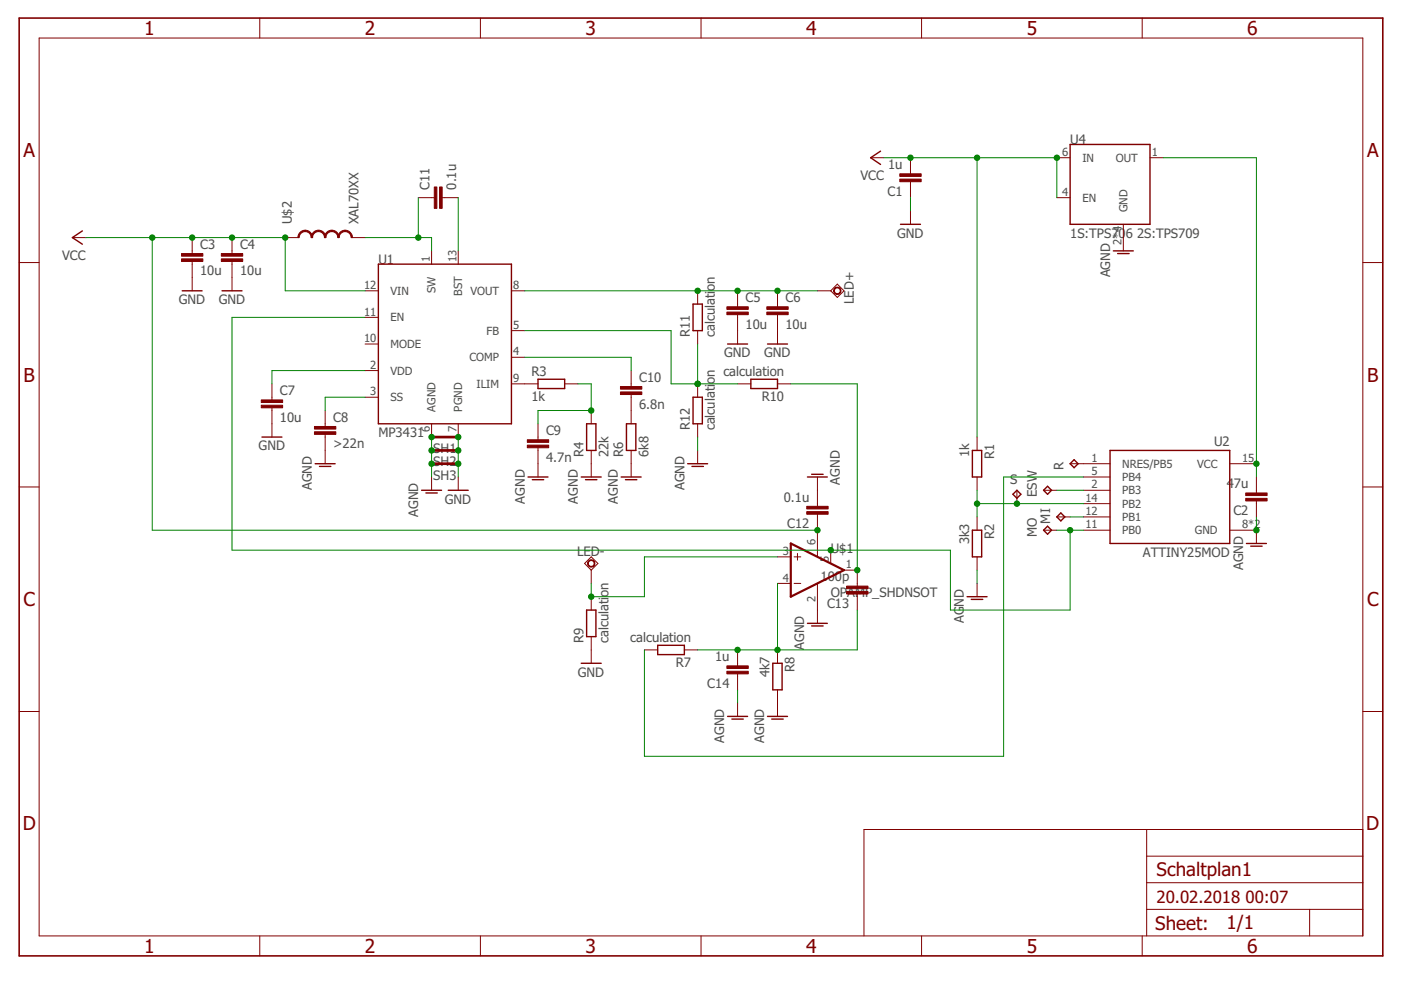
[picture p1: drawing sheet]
<svg xmlns="http://www.w3.org/2000/svg" width="297mm" height="210mm" viewBox="0 0 297 210" stroke-linecap="round" stroke-linejoin="round" font-family="sans-serif">
<g fill="none" stroke="#800000" stroke-width=".3">
<path d="M186.7 32l-2.1 1.4 2.1 1.5M226.9 30.6h16.9v17h-16.9zM17.5 49l-2.2 1.4 2.2 1.4M80.2 56h28.2v33.9h-28.2zM190.9 47.6h4.3M236.1 53.2h4.2M237 53.8h2.4M38.6 61.7h4.2M47.1 61.7h4.2M146.9 64.5h2v5.6h-2zM154.3 72.9h4.2M162.7 72.9h4.3"/>
<path d="M55.5 92.7h4.3M66.8 98.3h4.3M67.7 98.9h2.4M114.1 80.4h5.6v2h-5.6zM124.4 89.9h1.9v5.6h-1.9zM132.8 89.9h2v5.6h-2zM145.8 98.3h4.2M146.7 98.9h2.4M146.9 84.2h2v5.7h-2zM159.2 80.4h5.6v2h-5.6zM206.2 95.5h1.9v5.6h-1.9zM227.7 97.5l.9 .8-.9 .9-.8-.9z"/>
<path d="M235.4 95.5h25.3v19.7h-25.3zM89.4 103.9h4.2M90.3 104.5h2.4M95 103.9h4.3M112 101.1h4.2M112.9 101.7h2.4M123.2 101.1h4.3M124.1 101.7h2.5M131.7 101.1h4.2M132.6 101.7h2.4M171.2 101.1h4.2M172.1 100.6h2.4"/>
<path d="M206.2 112.4h1.9v5.7h-1.9zM214.8 104.8l.8-.9 .9 .9-.9 .8zM221.3 112.4l.8-.8 .8 .8-.8 .9zM221.3 103.9l.8-.8 .8 .8-.8 .9zM224.1 109.6l.8-.8 .9 .8-.9 .8zM264.3 115.2h4.2M265.2 115.8h2.4M124.4 129.3h1.9v5.7h-1.9zM139.4 136.8h5.7v2h-5.7zM171.2 132.2h4.2M172.1 132.7h2.4M205 126.5h4.3"/>
<path d="M205.9 127.1h2.5M123.2 140.6h4.3M154.3 151.9h4.2M155.2 152.5h2.4M162.7 151.9h4.3M163.6 152.5h2.5M163.9 140.6h1.9v5.7h-1.9z"/>
</g>
<g fill="none" stroke="#800000" stroke-width=".21">
<path d="M8.3 8.1h280.6v190.3h-280.6zM55.1 3.8v4.3M101.9 3.8v4.3M148.6 3.8v4.3M195.4 3.8v4.3M242.2 3.8v4.3M184.6 33.4h2.8M193 33.4v3.4M193 38.5v3.4M224.1 33.4h2.8M243.8 33.4h2.8M4.1 55.7h4.2"/>
<path d="M15.3 50.4h2.9M40.7 50.4v3.4M40.7 55.5v6.2M49.2 50.4v3.4M49.2 55.5v6.2M60.5 50.4h2.8M74.6 50.4h2.8M88.7 41.9h3.4M91.5 53.2v2.8M93.8 41.9h3.4M97.2 53.2v2.8M193 44.7v2.9"/>
<path d="M224.1 41.9h2.8M238.2 47.6v5.6M288.9 55.7h4.3M77.4 67.3h2.8M77.4 72.9h2.8M77.4 78.6h2.8M77.4 61.7h2.8M108.4 75.8h2.9M108.4 70.1h2.9M108.4 61.7h2.9M133.8 78.6v3.4M147.9 61.7v2.8"/>
<path d="M147.9 70.1v2.8M156.4 61.7v3.3M156.4 66.7v6.2M164.8 61.7v3.3M164.8 66.7v6.2M173.3 61.7h2.8M177.5 60.2l1.4 1.5-1.4 1.4-1.4-1.4zM57.7 81.4v3.4M57.7 86.5v6.2M68.9 87v3.4M68.9 92.1v6.2M77.4 84.2h2.8"/>
<path d="M91.5 89.9v2.8M97.2 89.9v2.8M108.4 81.4h5.7M114.1 89.9v3.3M114.1 94.9v6.2M119.7 81.4h2.8M125.3 87v2.9M125.3 95.5v5.6M133.8 83.7v6.2M133.8 95.5v5.6M147.9 81.4v2.8M147.9 89.9v2.8"/>
<path d="M147.9 95.5v2.8M156.4 81.4h2.8M164.8 81.4h2.9M207.2 92.7v2.8M226.9 98.3h8.5M260.7 98.3h5.7M4.1 103.3h4.2M91.5 101.1v2.8M97.2 101.1v2.8M124 119.5l1.3-1.4 1.5 1.4-1.5 1.4zM164.8 118.1h2.9M168.4 118.1h1.4"/>
<path d="M169.1 117.3v1.5M173.3 101.1v6.2M173.3 109v9.1M176.1 116.6v2.9M207.2 101.1v2.8M207.2 109.6v2.8M207.2 118.1v2.8M215.6 103.9v2.9M221.3 112.4h2.8M221.3 103.9h2.8M224.1 109.6h2.8M229.7 112.4h5.7"/>
<path d="M229.7 109.6h5.7M229.7 106.8h5.7M229.7 103.9h5.7M229.7 101.1h5.7M260.7 112.4h5.7v2.8M266.4 101.1v3.4M266.4 106.2v3.4M288.9 103.3h4.3M125.3 120.9v2.8M125.3 126.5v2.8M125.3 135v5.6M136.6 137.8h2.8"/>
<path d="M145.1 137.8h2.8M156.4 137.8v3.4M164.8 137.8v2.8M164.8 123.7h2.9M168.4 123.7h1.4M173.3 123.7v8.5M178.9 120.9h2.9v3.4M181.8 126v3.3M207.2 123.7v2.8M4.1 150.9h4.2M156.4 142.9v3.4M156.4 149.1v2.8"/>
<path d="M164.8 146.3v5.6M288.9 150.9h4.3M243.1 175.9v22.5M288.9 175.9h-105.7v22.5M55.1 198.4v4.3M101.9 198.4v4.3M148.6 198.4v4.3M195.4 198.4v4.3M242.2 198.4v4.3M243.1 192.8h45.8M243.1 187.2h45.8M243.1 181.5h45.8"/>
<path d="M277.7 192.8v5.6"/>
</g>
<g fill="#800000" stroke="#800000" stroke-width=".21">
<path d="M38.5 54.9h4.5v.5h-4.5z"/>
<path d="M38.5 53.8h4.5v.5h-4.5z"/>
<path d="M46.9 54.9h4.6v.5h-4.6z"/>
<path d="M46.9 53.8h4.6v.5h-4.6z"/>
<path d="M154.1 66.2h4.5v.5h-4.5z"/>
<path d="M154.1 65h4.5v.6h-4.5z"/>
<path d="M162.6 66.2h4.5v.5h-4.5z"/>
<path d="M162.6 65h4.5v.6h-4.5z"/>
<path d="M55.4 85.9h4.5v.6h-4.5z"/>
<path d="M55.4 84.8h4.5v.5h-4.5z"/>
<path d="M66.7 91.5h4.5v.6h-4.5z"/>
<path d="M66.7 90.4h4.5v.6h-4.5z"/>
<path d="M111.8 94.4h4.5v.5h-4.5z"/>
<path d="M111.8 93.2h4.5v.6h-4.5z"/>
<path d="M131.6 83.1h4.5v.6h-4.5z"/>
<path d="M131.6 82h4.5v.5h-4.5z"/>
<path d="M93.2 39.6h.5v4.6h-.5z"/>
<path d="M92.1 39.6h.5v4.6h-.5z"/>
<path d="M171 107.4h4.6v.5h-4.6z"/>
<path d="M171 108.5h4.6v.5h-4.6z"/>
<path d="M179.5 124.3h4.5v.5h-4.5z"/>
<path d="M179.5 125.4h4.5v.5h-4.5z"/>
<path d="M154.1 141.2h4.5v.5h-4.5z"/>
<path d="M154.1 142.3h4.5v.6h-4.5z"/>
<path d="M190.8 36.9h4.5v.5h-4.5z"/>
<path d="M190.8 38h4.5v.5h-4.5z"/>
<path d="M264.1 104.5h4.5v.6h-4.5z"/>
<path d="M264.1 105.7h4.5v.5h-4.5z"/>
</g>
<g fill="#800000" stroke="#800000" stroke-width=".21">
<path d="M63.6 49.3l.6-.4 .5-.1v.3l-.8 .3-.3 .4-.2 .6h-.2v-.6z" fill-rule="evenodd"/>
<path d="M64.7 48.8a1.59 1.59 0 0 1 1.6 1.6h-.3l-.3-.8-.4-.4-.6-.1z" fill-rule="evenodd"/>
<path d="M66.4 49.3l.6-.4 .5-.1v.3l-.5 .1-.5 .4-.2 .8h-.3l.1-.6z" fill-rule="evenodd"/>
<path d="M67.5 48.8a1.55 1.55 0 0 1 1.6 1.6h-.3l-.3-.8-.4-.4-.6-.1z" fill-rule="evenodd"/>
<path d="M69.3 49.3l.5-.4 .6-.1v.3l-.6 .1-.4 .4-.3 .8h-.3l.1-.6z" fill-rule="evenodd"/>
<path d="M70.4 48.8a1.55 1.55 0 0 1 1.5 1.6h-.3l-.1-.6-.4-.4-.7-.3z" fill-rule="evenodd"/>
<path d="M72.1 49.3l.6-.4 .5-.1v.3l-.8 .3-.4 .4-.1 .6h-.3l.1-.6z" fill-rule="evenodd"/>
<path d="M73.2 48.8a1.55 1.55 0 0 1 1.5 1.6h-.3l-.1-.6-.3-.4-.8-.3z" fill-rule="evenodd"/>
<path d="M176.9 61.2a.79 .79 0 0 1 1.3 0 .79 .79 0 0 1-.4 1.2 .79 .79 0 0 1-1.1-.7h.2a.62 .62 0 0 1 .8-.7 .62 .62 0 0 1 .3 1.1 .62 .62 0 0 1-1-.3l-.1-.1h-.2z" fill-rule="evenodd"/>
<path d="M124.7 119a.79 .79 0 0 1 1.3 0 .79 .79 0 0 1-.4 1.2 .79 .79 0 0 1-1-.7h.1a.62 .62 0 0 1 .9-.5 .62 .62 0 0 1 .1 1 .62 .62 0 0 1-.9-.3l-.1-.2h-.1z" fill-rule="evenodd"/>
</g>
<path d="M91.5 92.7h5.7M91.5 95.5h5.7M91.5 98.3h5.7" fill="none" stroke="#800000" stroke-width=".57"/>
<path d="M4.1 3.8h289.1v198.9h-289.1z" fill="none" stroke="#800000" stroke-width=".34"/>
<path d="M167.7 115.2l11.2 5.7-11.2 5.6z" fill="none" stroke="#800000" stroke-width=".47"/>
<g fill="none" stroke="#008000" stroke-width=".21">
<path d="M187.4 33.4h36.7v8.5M207.2 33.4v59.3M246.6 33.4h19.8v67.7M18.2 50.4h42.3v11.3h16.9M32.3 50.4v62h141M77.4 50.4h14.1v2.8M88.7 41.9v8.5M97.2 41.9v11.3M193 41.9v2.8M77.4 78.6h-19.7v2.8M77.4 67.3h-28.2v49.3h152.3v12.7h25.4v-16.9M111.3 61.7h62"/>
<path d="M111.3 70.1h31v11.3h14.1M111.3 75.8h22.5v2.8M147.9 72.9v8.5M77.4 84.2h-8.5v2.8M91.5 92.7v8.4M97.2 92.7v8.4M122.5 81.4h2.8v5.6h-11.2v2.9M147.9 92.7v2.8M167.7 81.4h14.1v39.5M164.8 118.1h-28.2v8.4h-11.3v-2.8M207.2 103.9v5.7M207.2 106.8h22.5"/>
<path d="M224.1 112.4h5.6M224.1 103.9h5.6M226.9 109.6h2.8M229.7 101.1h-16.9v59.3h-76.2v-22.6M266.4 109.6v2.8M164.8 123.7v14.1M181.8 129.3v8.5h-33.9M207.2 120.9v2.8M156.4 146.3v2.8"/>
</g>
<g fill="#008000" stroke="#008000" stroke-width=".21">
<circle cx="40.7" cy="50.4" r=".57"/>
<circle cx="49.2" cy="50.4" r=".57"/>
<circle cx="60.5" cy="50.4" r=".57"/>
<circle cx="32.3" cy="50.4" r=".57"/>
<circle cx="173.3" cy="112.4" r=".57"/>
<circle cx="193" cy="33.4" r=".57"/>
<circle cx="207.2" cy="33.4" r=".57"/>
<circle cx="224.1" cy="33.4" r=".57"/>
<circle cx="88.7" cy="50.4" r=".57"/>
<circle cx="125.3" cy="87" r=".57"/>
<circle cx="156.4" cy="61.7" r=".57"/>
<circle cx="164.8" cy="61.7" r=".57"/>
<circle cx="147.9" cy="61.7" r=".57"/>
<circle cx="97.2" cy="92.7" r=".57"/>
<circle cx="97.2" cy="95.5" r=".57"/>
<circle cx="97.2" cy="98.3" r=".57"/>
<circle cx="91.5" cy="92.7" r=".57"/>
<circle cx="91.5" cy="95.5" r=".57"/>
<circle cx="91.5" cy="98.3" r=".57"/>
<circle cx="266.4" cy="112.4" r=".57"/>
<circle cx="181.8" cy="120.9" r=".57"/>
<circle cx="125.3" cy="126.5" r=".57"/>
<circle cx="147.9" cy="81.4" r=".57"/>
<circle cx="226.9" cy="112.4" r=".57"/>
<circle cx="176.1" cy="116.6" r=".57"/>
<circle cx="207.2" cy="106.8" r=".57"/>
<circle cx="215.6" cy="106.8" r=".57"/>
<circle cx="164.8" cy="137.8" r=".57"/>
<circle cx="156.4" cy="137.8" r=".57"/>
<circle cx="266.4" cy="98.3" r=".57"/>
</g>
<g font-size="4.1" fill="#800000">
<text x="30.6" y="7.4">1</text>
<text x="77.4" y="7.4">2</text>
<text x="124.1" y="7.4">3</text>
<text x="170.9" y="7.4">4</text>
<text x="217.7" y="7.4">5</text>
<text x="264.5" y="7.4">6</text>
<text x="5" y="33.3">A</text>
<text x="289.8" y="33.3">A</text>
<text x="5" y="80.9">B</text>
<text x="289.9" y="80.9">B</text>
<text x="5" y="128.5">C</text>
<text x="289.8" y="128.5">C</text>
<text x="4.8" y="176.1">D</text>
<text x="289.7" y="176.1">D</text>
<text x="30.6" y="202">1</text>
<text x="77.4" y="202">2</text>
<text x="124.1" y="202">3</text>
<text x="170.9" y="202">4</text>
<text x="217.7" y="202">5</text>
<text x="264.5" y="202">6</text>
</g>
<g font-size="4" fill="#800000">
<text x="245.2" y="185.7">Schaltplan1</text>
<text x="244.9" y="197.2">Sheet:</text>
<text x="260" y="197">1/1</text>
</g>
<g font-size="3.6" fill="#800000">
<text x="245.2" y="191.4">20.02.2018</text>
<text x="264.1" y="191.4">00:07</text>
</g>
<g font-size="2.8" fill="#505050">
<text x="188.3" y="35.8">1u</text>
<text x="226.9" y="30.6">U4</text>
<text x="91.1" y="40.2" transform="rotate(-90 91.1 40.2)">C11</text>
<text x="96.7" y="40.2" transform="rotate(-90 96.7 40.2)">0.1u</text>
<text x="182.4" y="38.2">VCC</text>
<text x="188.2" y="41.5">C1</text>
<text x="61.9" y="47.6" transform="rotate(-90 61.9 47.6)">U$2</text>
<text x="76" y="47.6" transform="rotate(-90 76 47.6)">XAL70XX</text>
<text x="42.4" y="52.8">C3</text>
<text x="50.9" y="52.8">C4</text>
<text x="190.2" y="50.4">GND</text>
<text x="226.9" y="50.4">1S:TPS70</text>
<text x="238.7" y="50.4">6</text>
<text x="241.1" y="50.4">2S:TPS709</text>
<text x="13.2" y="55.2">VCC</text>
<text x="42.4" y="58.4">10u</text>
<text x="50.9" y="58.4">10u</text>
<text x="80.2" y="56">U1</text>
<text x="235.4" y="58.8" transform="rotate(-90 235.4 58.8)">AGND</text>
<text x="37.9" y="64.5">GND</text>
<text x="46.4" y="64.5">GND</text>
<text x="158.1" y="64">C5</text>
<text x="166.5" y="64">C6</text>
<text x="181.1" y="64.5" transform="rotate(-90 181.1 64.5)">LED+</text>
<text x="146.3" y="71.5" transform="rotate(-90 146.3 71.5)">R11</text>
<text x="151.6" y="71.5" transform="rotate(-90 151.6 71.5)">calculation</text>
<text x="158.1" y="69.7">10u</text>
<text x="166.5" y="69.7">10u</text>
<text x="153.6" y="75.8">GND</text>
<text x="162" y="75.8">GND</text>
<text x="59.4" y="83.8">C7</text>
<text x="112.7" y="79.7">R3</text>
<text x="135.5" y="81">C10</text>
<text x="153.4" y="79.7">calculation</text>
<text x="59.4" y="89.4">10u</text>
<text x="70.6" y="89.4">C8</text>
<text x="112.7" y="85.1">1k</text>
<text x="135.5" y="86.6">6.8n</text>
<text x="161.5" y="85">R10</text>
<text x="54.8" y="95.5">GND</text>
<text x="70.6" y="95.1">&gt;22n</text>
<text x="80.2" y="92.7">MP3431</text>
<text x="115.8" y="92.3">C9</text>
<text x="146.3" y="91.3" transform="rotate(-90 146.3 91.3)">R12</text>
<text x="151.6" y="91.3" transform="rotate(-90 151.6 91.3)">calculation</text>
<text x="257.4" y="94.7">U2</text>
<text x="91.9" y="96.1">SH1</text>
<text x="91.9" y="98.9">SH2</text>
<text x="91.9" y="101.7">SH3</text>
<text x="115.8" y="97.9">4.7n</text>
<text x="123.7" y="96.9" transform="rotate(-90 123.7 96.9)">R4</text>
<text x="129" y="96.9" transform="rotate(-90 129 96.9)">22k</text>
<text x="132.2" y="96.9" transform="rotate(-90 132.2 96.9)">R6</text>
<text x="137.5" y="96.9" transform="rotate(-90 137.5 96.9)">6k8</text>
<text x="205.5" y="97" transform="rotate(-90 205.5 97)">1k</text>
<text x="210.8" y="97.3" transform="rotate(-90 210.8 97.3)">R1</text>
<text x="225.5" y="99.7" transform="rotate(-90 225.5 99.7)">R</text>
<text x="66.1" y="104" transform="rotate(-90 66.1 104)">AGND</text>
<text x="94.3" y="106.8">GND</text>
<text x="111.3" y="106.8" transform="rotate(-90 111.3 106.8)">AGND</text>
<text x="122.5" y="106.8" transform="rotate(-90 122.5 106.8)">AGND</text>
<text x="131" y="106.8" transform="rotate(-90 131 106.8)">AGND</text>
<text x="145.1" y="104" transform="rotate(-90 145.1 104)">AGND</text>
<text x="166.2" y="106.3">0.1u</text>
<text x="178.1" y="102.7" transform="rotate(-90 178.1 102.7)">AGND</text>
<text x="214.2" y="102.5">S</text>
<text x="219.8" y="105.4" transform="rotate(-90 219.8 105.4)">ESW</text>
<text x="260.1" y="103.5">47u</text>
<text x="88.7" y="109.6" transform="rotate(-90 88.7 109.6)">AGND</text>
<text x="166.9" y="112">C12</text>
<text x="219.8" y="113.8" transform="rotate(-90 219.8 113.8)">MO</text>
<text x="222.7" y="111" transform="rotate(-90 222.7 111)">MI</text>
<text x="261.5" y="109.2">C2</text>
<text x="122.4" y="117.9">LED-</text>
<text x="176.1" y="117.4">U$1</text>
<text x="205.5" y="115.4" transform="rotate(-90 205.5 115.4)">3k3</text>
<text x="210.8" y="114.2" transform="rotate(-90 210.8 114.2)">R2</text>
<text x="242.3" y="118.1">ATTINY25MOD</text>
<text x="174" y="123.3">100p</text>
<text x="263.6" y="120.9" transform="rotate(-90 263.6 120.9)">AGND</text>
<text x="175.4" y="128.9">C13</text>
<text x="176.1" y="126.5">OPAMP_SHDNSOT</text>
<text x="204.3" y="128.6" transform="rotate(-90 204.3 128.6)">ND</text>
<text x="123.7" y="136.4" transform="rotate(-90 123.7 136.4)">R9</text>
<text x="129" y="136.4" transform="rotate(-90 129 136.4)">calculation</text>
<text x="133.6" y="136.1">calculation</text>
<text x="170.5" y="137.8" transform="rotate(-90 170.5 137.8)">AGND</text>
<text x="204.3" y="132.2" transform="rotate(-90 204.3 132.2)">AG</text>
<text x="122.5" y="143.4">GND</text>
<text x="143.3" y="141.4">R7</text>
<text x="151.6" y="140.2">1u</text>
<text x="163.1" y="143.6" transform="rotate(-90 163.1 143.6)">4k7</text>
<text x="168.5" y="142.4" transform="rotate(-90 168.5 142.4)">R8</text>
<text x="150" y="145.8">C14</text>
<text x="153.6" y="157.5" transform="rotate(-90 153.6 157.5)">AGND</text>
<text x="162" y="157.5" transform="rotate(-90 162 157.5)">AGND</text>
</g>
<g font-size="2.4" fill="#505050">
<text x="225.2" y="33.1">6</text>
<text x="229.5" y="34.3">IN</text>
<text x="236.6" y="34.3">OUT</text>
<text x="244.2" y="33.1">1</text>
<text x="225.2" y="41.5">4</text>
<text x="229.5" y="42.8">EN</text>
<text x="239" y="45" transform="rotate(-90 239 45)">GND</text>
<text x="237.8" y="51.9" transform="rotate(-90 237.8 51.9)">2*4</text>
<text x="91.1" y="55.6" transform="rotate(-90 91.1 55.6)">1</text>
<text x="96.8" y="55.6" transform="rotate(-90 96.8 55.6)">13</text>
<text x="77.2" y="61.3">12</text>
<text x="82.8" y="62.5">VIN</text>
<text x="92.4" y="62.1" transform="rotate(-90 92.4 62.1)">SW</text>
<text x="98" y="62.8" transform="rotate(-90 98 62.8)">BST</text>
<text x="99.8" y="62.5">VOUT</text>
<text x="108.8" y="61.3">8</text>
<text x="77.2" y="66.9">11</text>
<text x="82.8" y="68.1">EN</text>
<text x="103.2" y="71">FB</text>
<text x="108.8" y="69.7">5</text>
<text x="77.2" y="72.5">10</text>
<text x="82.8" y="73.8">MODE</text>
<text x="99.5" y="76.6">COMP</text>
<text x="108.8" y="75.4">4</text>
<text x="78.5" y="83.8">3</text>
<text x="78.5" y="78.2">2</text>
<text x="82.8" y="79.4">VDD</text>
<text x="101" y="82.2">ILIM</text>
<text x="108.8" y="81">9</text>
<text x="82.8" y="85.1">SS</text>
<text x="92.4" y="87.3" transform="rotate(-90 92.4 87.3)">AGND</text>
<text x="98" y="87.3" transform="rotate(-90 98 87.3)">PGND</text>
<text x="91.1" y="91.6" transform="rotate(-90 91.1 91.6)">6</text>
<text x="96.8" y="91.6" transform="rotate(-90 96.8 91.6)">7</text>
<text x="231.4" y="97.9">1</text>
<text x="231.4" y="100.7">5</text>
<text x="237.9" y="99.2">NRES/PB5</text>
<text x="237.9" y="102">PB4</text>
<text x="253.8" y="99.2">VCC</text>
<text x="263.3" y="97.9">15</text>
<text x="230.1" y="106.4">14</text>
<text x="231.4" y="103.6">2</text>
<text x="237.9" y="107.6">PB2</text>
<text x="237.9" y="104.8">PB3</text>
<text x="230.1" y="112">11</text>
<text x="230.1" y="109.2">12</text>
<text x="237.9" y="113.3">PB0</text>
<text x="237.9" y="110.4">PB1</text>
<text x="253.3" y="113.3">GND</text>
<text x="263.3" y="112">8*2</text>
<text x="166" y="117.7">3</text>
<text x="172.9" y="115.5" transform="rotate(-90 172.9 115.5)">6</text>
<text x="175.7" y="119.1" transform="rotate(-90 175.7 119.1)">5</text>
<text x="166" y="123.3">4</text>
<text x="179.3" y="120.5">1</text>
<text x="172.9" y="127.6" transform="rotate(-90 172.9 127.6)">2</text>
</g>
</svg>
